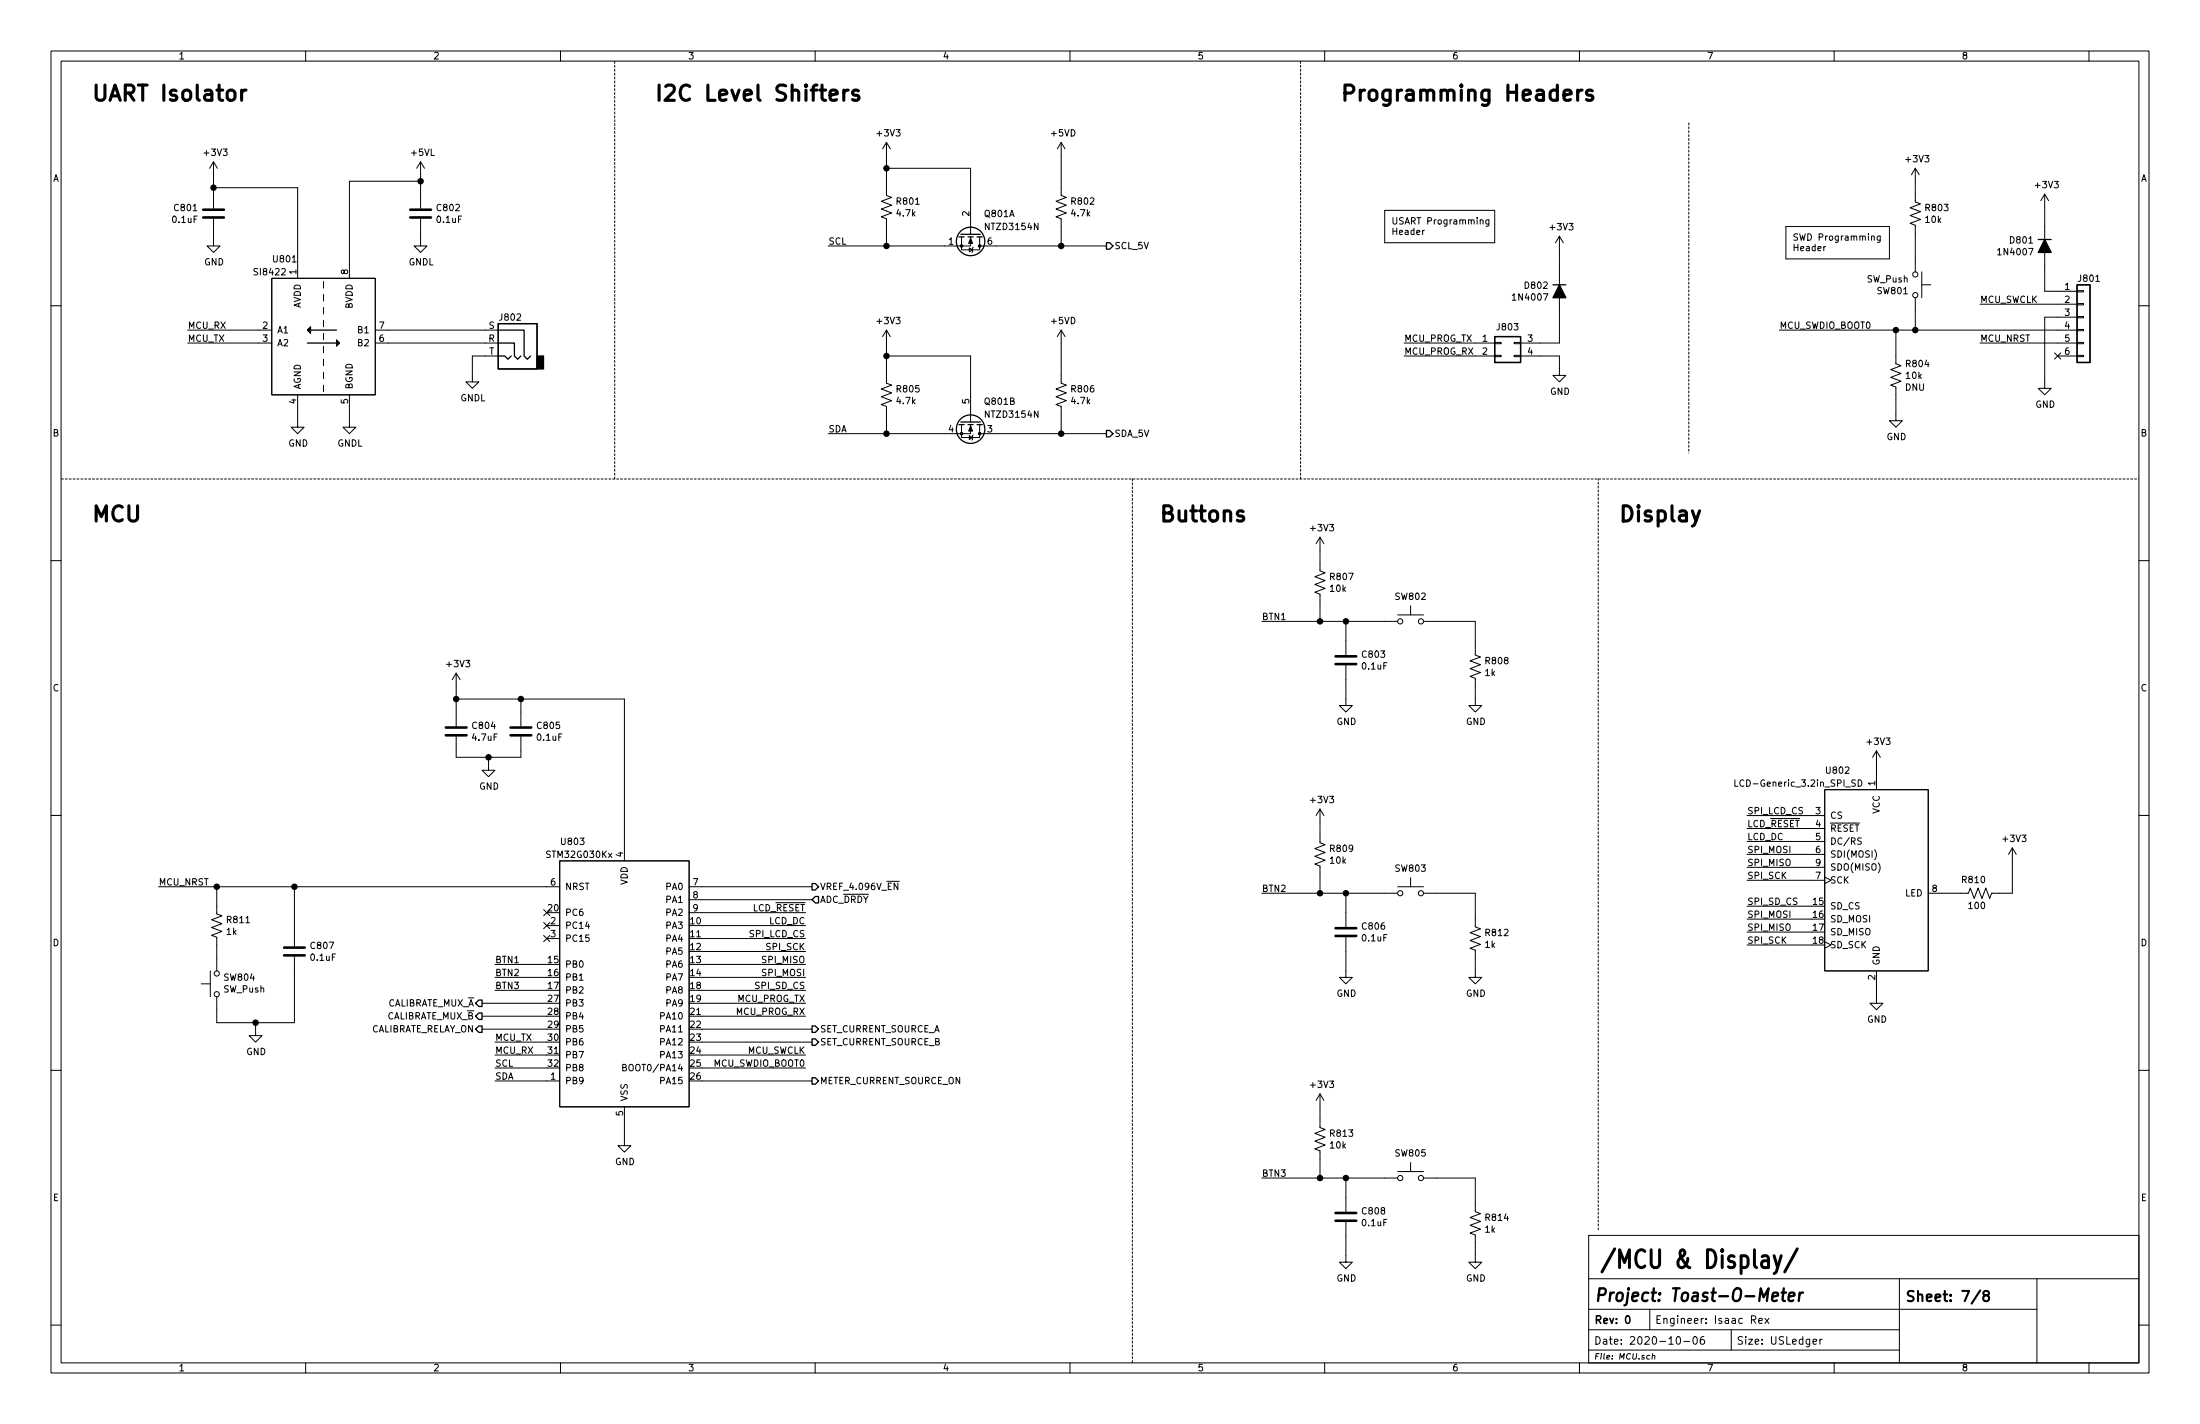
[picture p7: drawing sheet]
<svg xmlns="http://www.w3.org/2000/svg" width="432mm" height="279mm" viewBox="0 0 432 279" stroke-linecap="round" stroke-linejoin="round" font-family="sans-serif">
<g fill="none" stroke="#000" stroke-width=".2">
<path d="M10 10h411.8v259.4h-411.8zM12 12h407.8v255.4h-407.8zM60 10v2M110 10v2M160 10v2M210 10v2M260 10v2M310 10v2M360 10v2M410 10v2M41.9 36.8h16.5v17.8M41.9 31.8v9.1"/>
<path d="M41.9 31.8l-.8 1.2M41.9 31.8l.8 1.2M82.5 35.6h-13.9v19M82.5 31.8v9.1M82.5 31.8l-.7 1.2M82.5 31.8l.8 1.2M174 27.9v10.5l1 .3-2 .8 2 .8-2 .7 2 .8-2 .7 1 .4v5.4M174 33h16.5v13M174 27.9l-.8 1.3M174 27.9l.8 1.3M208.3 27.9v10.5l1 .3-2 .8 2 .8-2 .7 2 .8-2 .7 1 .4v5.4M208.3 27.9l-.8 1.3"/>
<path d="M208.3 27.9l.7 1.3M375.9 33v6.6l1 .4-2 .8 2 .7-2 .8 2 .8-2 .7 1 .4v9.1M375.9 33l-.7 1.3M375.9 33l.8 1.3M401.3 38.1v19.1h6.4M401.3 38.1l-.7 1.3M401.3 38.1l.8 1.3M10 60h2M41.9 42.9v5.4h1.3l-1.3 1.2-1.3-1.2h1.3M53.3 54.6h20.4v22.9h-20.4zM63.5 55.2v1.3M63.5 57.8v1.3"/>
<path d="M82.5 42.9v5.4h1.3l-1.3 1.2-1.2-1.2h1.2M188.7 46.5v2.5h3.6v-2.5M190.2 48.6l.7 .4-.7 .4zM190.5 46.5v1.8h-27.9M191 48.5l-.2 1M192.3 48.3h24.9M271.8 41.3h21.6v6.3h-21.6zM279.6 45.2l-.4 .2M290.5 43.3l.5-.1 .1 .8M292.2 43.1v1.2l-.2 .1-.3-.1M292.2 43.2l-.3-.1-.3 .3 .1 .5h.5M306.1 46.4v20.9h-7.7"/>
<path d="M306.1 46.4l-.8 1.2M306.1 46.4l.7 1.2M350.5 44.5h20.3v6.3h-20.3zM358.3 48.4l-.3 .2M367.3 46.4h.5l.1 .7M369 46.3v1l-.2 .3-.3-.1M369 46.4l-.3-.1-.3 .2 .2 .6h.4M375.9 58.4v6.4M377.2 55.9h1.8M377.2 53.3v5.1M388.6 59.7h19.1M407.7 59.6h1.2v.2h-1.2z"/>
<path d="M407.7 57h1.2v.3h-1.2zM419.8 60h2M36.8 67.3h16.5M36.8 64.8h16.5M58.4 77.5v6.3h1.3l-1.3 1.3-1.3-1.3h1.3M63.5 60.3v1.3M63.5 62.9v1.2M63.5 65.4v1.3M63.5 67.9v1.3M63.5 70.5v1.3M63.5 73v1.3M63.5 75.6v1.2"/>
<path d="M68.6 77.5v6.3h1.2l-1.2 1.3-1.3-1.3h1.3M73.7 67.3h24.1M73.7 64.8h24.1M97.8 69.9h-5.1v5h1.3l-1.3 1.3-1.3-1.3h1.3M174 64.8v10.4l1 .4-2 .7 2 .8-2 .8 2 .7-2 .8 1 .4v5.3M174 69.9h16.5v12.9M174 64.8l-.8 1.2M174 64.8l.8 1.2M208.3 64.8v10.4l1 .4-2 .7 2 .8-2 .8 2 .7-2 .8 1 .4v5.3M208.3 64.8l-.8 1.2M208.3 64.8l.7 1.2M275.6 67.3h17.8"/>
<path d="M275.6 69.9h17.8M293.4 69.7h1.2v.3h-1.2zM293.4 67.2h1.2v.2h-1.2zM297.2 69.7h1.2v.3h-1.2zM297.2 67.2h1.2v.2h-1.2zM298.4 69.9h7.7v3.8h1.2l-1.2 1.2-1.3-1.2h1.3M349.2 64.8h58.5M372.1 64.8v6.6l1 .4-2 .7 2 .8-2 .7 2 .8-2 .8 1 .3v6.7h1.3l-1.3 1.2-1.3-1.2h1.3M388.6 67.3h19.1M403.3 69.2l1.2 1.3M403.9 69.9h3.8M404.5 69.2l-1.2 1.3"/>
<path d="M407.7 67.2h1.2v.2h-1.2zM407.7 69.7h1.2v.3h-1.2zM407.7 64.6h1.2v.3h-1.2zM407.7 62.1h1.2v.3h-1.2zM407.7 62.2h-6.4v14h1.3l-1.3 1.3-1.3-1.3h1.3M188.7 83.3v2.6h3.6v-2.6M190.2 85.5l.7 .4-.7 .3zM190.5 83.3v1.8h-27.9M191 85.3l-.2 1.1M192.3 85.1h24.9M10 110h2M259.1 105.4v6.6l1 .4-2 .8 2 .7-2 .8 2 .7-2 .8 1 .4v5.3"/>
<path d="M259.1 105.4l-.8 1.3M259.1 105.4l.7 1.3M276.9 118.9v1.8M419.8 110h2M89.5 132.1l-.7 1.3M89.5 132.1v10.4M89.5 132.1l.8 1.3M89.5 137.2h33.1v31.7M102.2 137.2v5.3M247.6 121.9h26.7M264.2 130.6v7.8h1.2l-1.2 1.3-1.3-1.3h1.3M264.2 121.9v6.6"/>
<path d="M274.3 120.7h5.1M279.4 121.9h10.2v6.6l1 .4-2.1 .8 2.1 .7-2.1 .8 2.1 .8-2.1 .7 1.1 .4v5.3h1.2l-1.2 1.3-1.3-1.3h1.3M10 160h2M89.5 144.5v4.1h12.7v-4.1M95.9 148.6v2.5h1.3l-1.3 1.3-1.3-1.3h1.3M259.1 158.8v6.6l1 .3-2 .8 2 .8-2 .7 2 .8-2 .7 1 .4v5.4M259.1 158.8l-.8 1.2M259.1 158.8l.7 1.2M340.5 153v1.3h.6M358.1 154.9h20.4v35.6h-20.4zM364.7 153a.64 .64 0 0 1 .7 .6 .64 .64 0 0 1-.7 .7zM368.3 147.3v7.6"/>
<path d="M368.3 147.3l-.8 1.3M368.3 147.3l.8 1.3M419.8 160h2M31.1 174h78.8M42.5 174v5.3l1.1 .4-2.1 .8 2.1 .7-2.1 .8 2.1 .8-2.1 .7 1 .4v6.6M57.8 174v11.7M106.7 178.5l1.2 1.2M107.9 178.5l-1.2 1.2M109.9 168.9h25.4v48.3h-25.4zM135.3 174h24.1M135.3 176.5h24.1M135.3 179.1h22.8"/>
<path d="M175.2 172.9h1.3M176.2 173.3v1.2l-.7-1.2v1.2M247.6 175.3h26.7M264.2 175.3v6.6M274.3 174h5.1M276.9 172.2v1.8M279.4 175.3h10.2v6.6l1 .3-2.1 .8 2.1 .8-2.1 .7 2.1 .8-2.1 .8 1.1 .3v5.4h1.2l-1.2 1.2-1.3-1.2h1.3M342.9 160h15.2M342.9 162.6h15.2M342.9 165.1h15.2M342.9 167.6h15.2M342.9 172.7h15.2"/>
<path d="M342.9 170.2h15.2M342.9 177.8h12.7M358.1 172.1l1.3 .6-1.3 .7M365.3 164.5l-.5-.1-.2 .2 .1 .3 .6 .3v.3l-.2 .2-.5-.1M395 166.4v8.9h-4.1l-.4 1-.7-2.1-.8 2.1-.8-2.1-.7 2.1-.8-2.1-.4 1.1h-7.8M395 166.4l-.8 1.2M395 166.4l.7 1.2M39.5 193h1.8M41.3 190.5v5.1M57.8 187.7v13h-15.3v-5.1M94.6 196.9h12.7M94.6 199.4h12.7"/>
<path d="M97.2 194.3h10.1M97.2 189.2h10.1M97.2 191.8h10.1M106.7 183.5l1.2 1.3M106.7 181l1.2 1.2M107.3 181.6h2.6M107.3 184.2h2.6M107.9 183.5l-1.2 1.3M107.9 181l-1.2 1.2M137.8 181.6h20.3M137.8 184.2h20.3M137.8 194.3h20.3"/>
<path d="M137.8 189.2h20.3M137.8 196.9h20.3M137.8 199.4h20.3M137.8 186.7h20.3M137.8 191.8h20.3M264.2 183.9v7.9h1.2l-1.2 1.2-1.3-1.2h1.3M342.9 185.4h12.7M342.9 180.3h12.7M342.9 182.9h12.7M358.1 184.8l1.3 .6-1.3 .7M368.3 190.5v6.4h1.3l-1.3 1.2-1.3-1.2h1.3M10 210h2"/>
<path d="M50.2 200.7v2.5h1.2l-1.2 1.3-1.3-1.3h1.3M94.6 201.9h12.7M97.2 212.1h12.7M97.2 209.6h10.1M97.2 204.5h10.1M97.2 207h10.1M122.2 209.4h.6l.1-.2-.1-.2-.6-.2v1.3h.5l.3-.4-.3-.3M122.6 217.2v7.6h1.2l-1.2 1.3-1.3-1.3h1.3M137.8 212.1h21.6M137.8 209.6h20.3M137.8 201.9h21.6M137.8 204.5h21.6"/>
<path d="M137.8 207h20.3M259.1 214.6v6.6l1 .4-2 .8 2 .7-2 .8 2 .8-2 .7 1 .4v5.3M259.1 214.6l-.8 1.3M259.1 214.6l.7 1.3M419.8 210h2M247.6 231.1h26.7M264.2 239.8v7.9h1.2l-1.2 1.2-1.3-1.2h1.3M264.2 231.1v6.6M274.3 229.9h5.1M276.9 228.1v1.8M279.4 231.1h10.2v6.6l1 .4-2.1 .8 2.1 .7-2.1 .8 2.1 .8-2.1 .7 1.1 .4v5.4h1.2l-1.2 1.2-1.3-1.2h1.3M10 260h2"/>
<path d="M311.8 242.4h108v25h-108zM311.8 256.9h88M311.8 250.9h108M323.8 256.9v4M343.8 259l.7-.1 .1-.2v-.4l-.3-.1h-.5v1.5M344.1 259l.5 .7M345.2 259.2l.7-.2-.1-.3h-.4l-.2 .2 .1 .7h.5M346.4 258.7l.8 1M347.2 258.7l-.8 1M372.8 250.9v16.5M399.8 250.9v16.5M419.8 260h2"/>
<path d="M60 267.4v2M110 267.4v2M160 267.4v2M210 267.4v2M260 267.4v2M310 267.4v2M311.8 264.9h61M311.8 260.9h61M323.8 266l-.3-.1-.3 .2 .1 .5h.4M324.3 266h.5v.7M324.4 265.6l-.2 1.1M329.1 262.4l.3-.1a.86 .86 0 0 1 .1 1.5 .79 .79 0 0 1-.4-1.4z"/>
<path d="M330.5 263.2h1.1M332.4 262.4l.4-.1a.94 .94 0 0 1 0 1.5 .82 .82 0 0 1-.4-1.4zM334.4 262.3h-.4a1.11 1.11 0 0 0-.1 1.4l.4 .1 .2-.2 .1-.5-.3-.3-.4 .1-.2 .2M339.8 261v3.9M355.9 263.3l.7-.2-.1-.3h-.4l-.2 .2v.7h.6M357.2 262.8v1M357.6 262.8l-.4 .2M360 267.4v2M410 267.4v2"/>
<circle cx="375.9" cy="57.9" r=".51"/>
<circle cx="375.9" cy="53.8" r=".51"/>
<circle cx="274.8" cy="121.9" r=".51"/>
<circle cx="278.9" cy="121.9" r=".51"/>
<circle cx="274.8" cy="175.3" r=".51"/>
<circle cx="278.9" cy="175.3" r=".51"/>
<circle cx="42.5" cy="191" r=".51"/>
<circle cx="42.5" cy="195.1" r=".51"/>
<circle cx="274.8" cy="231.1" r=".51"/>
<circle cx="278.9" cy="231.1" r=".51"/>
</g>
<path d="M319.2 258.3l.2-.1a.8 .8 0 0 1 .5 .7 .8 .8 0 0 1-.5 .8l-.2-.2-.2-.4z" fill="none" stroke="#000" stroke-width=".3"/>
<path d="M388.7 253.2l-1.7 2.6M389.6 254.2l-.3-.4 .1-.3 .2-.2 .6 .1 .2 .3-.1 .3-.3 .2h-.4l-.3 .3v.4l.3 .4 .6-.1 .2-.3v-.4l-.4-.3" fill="none" stroke="#000" stroke-width=".41"/>
<path d="M347.9 254.4l1.1-.2-.1-.5-.2-.1-.6 .1-.3 1.2 .3 .4 .6-.2M349.7 253.6h.8M350.1 252.8l-.2 2.1v.2l.4 .2M351.1 254.4l1.1-.2-.1-.5-.2-.1-.6 .1-.3 1.2 .3 .4 .7-.2M353.2 253.6l-.2 1.7M353.9 253.6a.63 .63 0 0 0-.7 .5" fill="none" stroke="#000" stroke-width=".46"/>
<path d="M345.9 246.6l.3-.2h.5l.3 .2 .1 .3v1.8M347.1 247.2l-.3 .2h-.6a.75 .75 0 0 0-.5 .6 .75 .75 0 0 0 .5 .7h.6l.3-.2M348.2 246.4l.7 2.3M349.6 246.4l-1 3.2-.4 .3M352.8 245l-2.5 4.6" fill="none" stroke="#000" stroke-width=".58"/>
<g fill="none" stroke="#000" stroke-width=".25">
<path d="M188.2 46.5h1M188.6 46h3.8M190 46.5h1M191.8 46.5h1M217.2 47.6h.6l.6 .7-.6 .6h-.6zM304.8 55.9h2.5M400 47h2.6M407.7 55.9h2.5v15.2h-2.5zM60.3 67.3h5.7M61 64.8h5M97.8 63.5h7.6v8.9h-7.6zM97.8 69.9h1.3l.6 .6 .6-.6"/>
<path d="M97.8 67.3h3.2v2.6l.6 .6 .6-.6M97.8 64.8h5.1v5.1l.6 .6 .6-.6M293.4 66h5v5.1h-5zM188.2 83.3h1M188.6 82.8h3.8M190 83.3h1M191.8 83.3h1M217.2 84.5h.6l.6 .6-.6 .6h-.6zM159.4 173.4h.6l.7 .6-.7 .6h-.6zM160 175.9h.7v1.3h-.7l-.6-.7zM94 196.2h.6v1.3h-.6l-.7-.6zM94 198.8h.6v1.2h-.6l-.7-.6z"/>
<path d="M94 201.3h.6v1.3h-.6l-.7-.7zM159.4 211.5h.6l.7 .6-.7 .6h-.6zM159.4 201.3h.6l.7 .6-.7 .7h-.6zM159.4 203.8h.6l.7 .7-.7 .6h-.6z"/>
<circle cx="190.5" cy="47.4" r="2.79"/>
<circle cx="190.5" cy="84.2" r="2.79"/>
</g>
<g fill="#000" stroke="#000" stroke-width=".25">
<path d="M306.1 55.9l1.2 2.5h-2.5zM401.3 47l1.3 2.5h-2.6zM105.4 69.9h1.3v2.5h-1.3z"/>
<circle cx="41.9" cy="36.8" r=".51"/>
<circle cx="82.6" cy="35.6" r=".51"/>
<circle cx="174" cy="33" r=".51"/>
<circle cx="174" cy="48.3" r=".51"/>
<circle cx="208.3" cy="48.3" r=".51"/>
<circle cx="174" cy="69.9" r=".51"/>
<circle cx="372.1" cy="64.8" r=".51"/>
<circle cx="375.9" cy="64.8" r=".51"/>
<circle cx="174" cy="85.1" r=".51"/>
<circle cx="208.3" cy="85.1" r=".51"/>
<circle cx="89.5" cy="137.2" r=".51"/>
<circle cx="102.2" cy="137.2" r=".51"/>
<circle cx="259.1" cy="121.9" r=".51"/>
<circle cx="264.2" cy="121.9" r=".51"/>
<circle cx="95.9" cy="148.6" r=".51"/>
<circle cx="42.5" cy="174" r=".51"/>
<circle cx="57.8" cy="174" r=".51"/>
<circle cx="259.1" cy="175.3" r=".51"/>
<circle cx="264.2" cy="175.3" r=".51"/>
<circle cx="50.2" cy="200.7" r=".51"/>
<circle cx="259.1" cy="231.1" r=".51"/>
<circle cx="264.2" cy="231.1" r=".51"/>
</g>
<g fill="#000" stroke="#000" stroke-width=".2">
<path d="M190.5 46.7l.4 1.1h-.8zM60.3 64.8l.7-.7v1.3zM66 66.7l.7 .6-.7 .6zM190.5 83.6l.4 1h-.8z"/>
<circle cx="188.7" cy="48.3" r=".25"/>
<circle cx="192.3" cy="48.3" r=".25"/>
<circle cx="188.7" cy="85.1" r=".25"/>
<circle cx="192.3" cy="85.1" r=".25"/>
</g>
<g fill="none" stroke="#000" stroke-width=".51">
<path d="M39.9 42.7h4M39.9 41.1h4M80.5 42.7h4.1M80.5 41.1h4.1M262.1 130.3h4.1M262.1 128.8h4.1M87.5 144.3h4.1M87.5 142.7h4.1M100.2 144.3h4.1M100.2 142.7h4.1M55.8 187.5h4M55.8 185.9h4"/>
<path d="M262.1 183.6h4.1M262.1 182.1h4.1M262.1 239.5h4.1M262.1 238h4.1"/>
</g>
<path d="M120.6 12.1v81.9M255.3 12.1v81.9M331.5 24.1v64.8M12.1 94h407.6M222.2 94v173.3M313.7 241.3v-147.3" fill="none" stroke="#000" stroke-width=".2" stroke-dasharray=".4 .4"/>
<path d="M47.4 17.7v2M48.3 17.7a.77 .77 0 0 0-.9 .6M165.6 17.7v2M166.5 17.7a.82 .82 0 0 0-.9 .6M168.5 17.8l-.7-.1-.3 .1-.2 .3 .2 .4 1 .3 .1 .3-.1 .4-.3 .2h-.6l-.3-.2M309.7 17.7v2M310.5 17.7a.82 .82 0 0 0-.8 .6M312.5 17.8a.7 .7 0 0 0-1.1 .3l.1 .4 1 .3 .1 .3-.1 .4-.3 .2h-.5l-.3-.2" fill="none" stroke="#000" stroke-width=".61"/>
<text font-size="4.9" x="313.8" y="248.9">/MCU &amp; Display/</text>
<g font-size="4.2">
<text x="17.8" y="19.8">UART Isolator</text>
<text x="128.3" y="19.8">I2C Level Shifters</text>
<text x="262.9" y="19.8">Programming Headers</text>
<text x="17.8" y="102.4">MCU</text>
<text x="227.3" y="102.4">Buttons</text>
<text x="317.5" y="102.4">Display</text>
</g>
<text font-size="3.5" x="312.8" y="255.4">Project: Toast-O-Meter</text>
<text font-size="2.8" x="373.8" y="255.4">Sheet: 7/8</text>
<g font-size="2.1">
<text x="312.8" y="263.8">Date: 2020-10-06</text>
<text x="312.8" y="259.7">Rev: 0</text>
<text x="324.8" y="259.7">Engineer: Isaac Rex</text>
<text x="340.8" y="263.8">Size: USLedger</text>
</g>
<g font-size="1.8">
<text x="35" y="11.6">1</text>
<text x="85" y="11.6">2</text>
<text x="135" y="11.6">3</text>
<text x="185" y="11.6">4</text>
<text x="235" y="11.6">5</text>
<text x="285" y="11.6">6</text>
<text x="335" y="11.6">7</text>
<text x="385" y="11.6">8</text>
<text x="172.3" y="26.8">+3V3</text>
<text x="206.4" y="26.8">+5VD</text>
<text x="10.4" y="35.6">A</text>
<text x="40.2" y="30.6">+3V3</text>
<text x="80.8" y="30.6">+5VL</text>
<text x="374.2" y="31.9">+3V3</text>
<text x="420.2" y="35.6">A</text>
<text x="34.3" y="41.4">C801</text>
<text x="85.9" y="41.4">C802</text>
<text x="176.1" y="40.2">R801</text>
<text x="210.4" y="40.2">R802</text>
<text x="378.1" y="41.4">R803</text>
<text x="399.6" y="36.9">+3V3</text>
<text x="34" y="43.7">0.1uF</text>
<text x="85.9" y="43.7">0.1uF</text>
<text x="176.1" y="42.5">4.7k</text>
<text x="190.2" y="42.4" transform="rotate(-90 190.2 42.4)">2</text>
<text x="193.3" y="42.6">Q801A</text>
<text x="193.6" y="45.1">NTZD3154N</text>
<text x="210.4" y="42.5">4.7k</text>
<text x="273" y="44">USART Programming</text>
<text x="273" y="46.1">Header</text>
<text x="304.4" y="45.2">+3V3</text>
<text x="351.8" y="47.2">SWD Programming</text>
<text x="378" y="43.7">10k</text>
<text x="394.6" y="47.8">D801</text>
<text x="40.1" y="52.1">GND</text>
<text x="53.8" y="51.5">U801</text>
<text x="58.2" y="53.8" transform="rotate(-90 58.2 53.8)">1</text>
<text x="68.3" y="53.8" transform="rotate(-90 68.3 53.8)">8</text>
<text x="80.2" y="52.1">GNDL</text>
<text x="162.6" y="48">SCL</text>
<text x="186.2" y="48">1</text>
<text x="193.8" y="48">6</text>
<text x="218.7" y="48.9">SCL_5V</text>
<text x="351.8" y="49.3">Header</text>
<text x="392.4" y="50.1">1N4007</text>
<text x="50.1" y="54">SI8422</text>
<text x="297.2" y="59">1N4007</text>
<text x="299.4" y="56.7">D802</text>
<text x="366.4" y="55.4">SW_Push</text>
<text x="368.6" y="57.7">SW801</text>
<text x="388.6" y="59.4">MCU_SWCLK</text>
<text x="405.3" y="56.9">1</text>
<text x="405.3" y="59.4">2</text>
<text x="408.1" y="55.3">J801</text>
<text x="36.8" y="64.5">MCU_RX</text>
<text x="51.6" y="64.5">2</text>
<text x="54.4" y="65.4">A1</text>
<text x="59.1" y="60.6" transform="rotate(-90 59.1 60.6)">AVDD</text>
<text x="69.2" y="60.6" transform="rotate(-90 69.2 60.6)">BVDD</text>
<text x="70.4" y="65.4">B1</text>
<text x="74.4" y="64.5">7</text>
<text x="95.9" y="64.5">S</text>
<text x="98.2" y="62.9">J802</text>
<text x="172.3" y="63.6">+3V3</text>
<text x="206.4" y="63.6">+5VD</text>
<text x="294" y="64.8">J803</text>
<text x="349.2" y="64.5">MCU_SWDIO_BOOT0</text>
<text x="405.3" y="62">3</text>
<text x="405.3" y="64.5">4</text>
<text x="36.8" y="67.1">MCU_TX</text>
<text x="51.6" y="67.1">3</text>
<text x="54.4" y="67.9">A2</text>
<text x="70.4" y="67.9">B2</text>
<text x="74.4" y="67.1">6</text>
<text x="95.9" y="67.1">R</text>
<text x="96" y="69.6">T</text>
<text x="275.6" y="69.6">MCU_PROG_RX</text>
<text x="275.6" y="67.1">MCU_PROG_TX</text>
<text x="291" y="67.1">1</text>
<text x="291" y="69.6">2</text>
<text x="299.9" y="67.1">3</text>
<text x="299.9" y="69.6">4</text>
<text x="388.6" y="67.1">MCU_NRST</text>
<text x="405.3" y="67.1">5</text>
<text x="405.3" y="69.6">6</text>
<text x="59.1" y="76.5" transform="rotate(-90 59.1 76.5)">AGND</text>
<text x="69.2" y="76.5" transform="rotate(-90 69.2 76.5)">BGND</text>
<text x="176.1" y="77">R805</text>
<text x="210.4" y="77">R806</text>
<text x="304.2" y="77.5">GND</text>
<text x="374" y="76.7">DNU</text>
<text x="374.2" y="74.3">10k</text>
<text x="374.2" y="72">R804</text>
<text x="58.2" y="79.2" transform="rotate(-90 58.2 79.2)">4</text>
<text x="68.3" y="79.2" transform="rotate(-90 68.3 79.2)">5</text>
<text x="90.3" y="78.7">GNDL</text>
<text x="176.1" y="79.3">4.7k</text>
<text x="190.2" y="79.2" transform="rotate(-90 190.2 79.2)">5</text>
<text x="193.4" y="79.4">Q801B</text>
<text x="193.6" y="82">NTZD3154N</text>
<text x="210.4" y="79.3">4.7k</text>
<text x="399.5" y="80">GND</text>
<text x="10.4" y="85.6">B</text>
<text x="56.6" y="87.6">GND</text>
<text x="66.2" y="87.6">GNDL</text>
<text x="162.6" y="84.8">SDA</text>
<text x="186.2" y="84.8">4</text>
<text x="193.8" y="84.8">3</text>
<text x="218.7" y="85.7">SDA_5V</text>
<text x="370.3" y="86.4">GND</text>
<text x="420.2" y="85.6">B</text>
<text x="257.4" y="104.2">+3V3</text>
<text x="261.2" y="113.8">R807</text>
<text x="261.1" y="116.1">10k</text>
<text x="274" y="117.7">SW802</text>
<text x="247.6" y="121.7">BTN1</text>
<text x="87.8" y="130.9">+3V3</text>
<text x="267.5" y="131.4">0.1uF</text>
<text x="267.5" y="129.1">C803</text>
<text x="291.7" y="130.3">R808</text>
<text x="10.4" y="135.6">C</text>
<text x="291.5" y="132.6">1k</text>
<text x="420.2" y="135.6">C</text>
<text x="92.9" y="143">C804</text>
<text x="105.6" y="143">C805</text>
<text x="262.3" y="142.2">GND</text>
<text x="287.7" y="142.2">GND</text>
<text x="92.8" y="145.3">4.7uF</text>
<text x="105.5" y="145.3">0.1uF</text>
<text x="366.6" y="146.2">+3V3</text>
<text x="94.1" y="154.9">GND</text>
<text x="341.4" y="154.4">LCD-Generic_3.2in_SPI_SD</text>
<text x="358.6" y="151.8">U802</text>
<text x="368" y="154.2" transform="rotate(-90 368 154.2)">1</text>
<text x="257.4" y="157.6">+3V3</text>
<text x="342.9" y="159.8">SPI_LCD_CS</text>
<text x="356.4" y="159.8">3</text>
<text x="359.2" y="160.7">CS</text>
<text x="368.9" y="159.7" transform="rotate(-90 368.9 159.7)">VCC</text>
<text x="110.3" y="165.8">U803</text>
<text x="261.2" y="167.2">R809</text>
<text x="342.9" y="167.4">SPI_MOSI</text>
<text x="342.9" y="162.3">LCD_RESET</text>
<text x="342.9" y="164.8">LCD_DC</text>
<text x="356.4" y="162.3">4</text>
<text x="356.4" y="164.8">5</text>
<text x="356.4" y="167.4">6</text>
<text x="359.2" y="163.2">RESET</text>
<text x="359.2" y="165.7">DC/RS</text>
<text x="393.3" y="165.2">+3V3</text>
<text x="31.1" y="173.7">MCU_NRST</text>
<text x="107.5" y="168.3">STM32G030Kx</text>
<text x="108.1" y="173.7">6</text>
<text x="122.3" y="168.1" transform="rotate(-90 122.3 168.1)">4</text>
<text x="123.2" y="173.7" transform="rotate(-90 123.2 173.7)">VDD</text>
<text x="136" y="173.7">7</text>
<text x="261.1" y="169.5">10k</text>
<text x="274" y="171">SW803</text>
<text x="342.9" y="172.5">SPI_SCK</text>
<text x="342.9" y="169.9">SPI_MISO</text>
<text x="356.4" y="172.5">7</text>
<text x="356.4" y="169.9">9</text>
<text x="359.2" y="168.3">SDI(MOSI)</text>
<text x="359.2" y="173.4">SCK</text>
<text x="359.2" y="170.8">SDO(MISO)</text>
<text x="385.2" y="173.3">R810</text>
<text x="107.6" y="178.8">20</text>
<text x="110.9" y="179.7">PC6</text>
<text x="110.9" y="174.6">NRST</text>
<text x="130.8" y="174.6">PA0</text>
<text x="130.8" y="177.2">PA1</text>
<text x="130.8" y="179.7">PA2</text>
<text x="136" y="176.3">8</text>
<text x="136" y="178.8">9</text>
<text x="147.6" y="178.8">LCD_RESET</text>
<text x="160.9" y="177.2">ADC_DRDY</text>
<text x="160.9" y="174.6">VREF_4.096V_EN</text>
<text x="247.6" y="175">BTN2</text>
<text x="342.9" y="177.5">SPI_SD_CS</text>
<text x="355.9" y="177.5">15</text>
<text x="359.2" y="178.4">SD_CS</text>
<text x="373.9" y="175.9">LED</text>
<text x="379.2" y="175">8</text>
<text x="386.5" y="178.4">100</text>
<text x="10.4" y="185.6">D</text>
<text x="44.5" y="183.4">1k</text>
<text x="44.7" y="181.1">R811</text>
<text x="108.1" y="181.4">2</text>
<text x="108.1" y="183.9">3</text>
<text x="110.9" y="182.2">PC14</text>
<text x="110.9" y="184.8">PC15</text>
<text x="130.8" y="182.2">PA3</text>
<text x="130.8" y="184.8">PA4</text>
<text x="135.6" y="181.4">10</text>
<text x="135.6" y="183.9">11</text>
<text x="147.2" y="183.9">SPI_LCD_CS</text>
<text x="151" y="181.4">LCD_DC</text>
<text x="267.5" y="184.7">0.1uF</text>
<text x="267.5" y="182.4">C806</text>
<text x="291.5" y="186">1k</text>
<text x="291.7" y="183.7">R812</text>
<text x="342.9" y="185.2">SPI_SCK</text>
<text x="342.9" y="180.1">SPI_MOSI</text>
<text x="342.9" y="182.6">SPI_MISO</text>
<text x="355.9" y="180.1">16</text>
<text x="355.9" y="182.6">17</text>
<text x="355.9" y="185.2">18</text>
<text x="359.2" y="181">SD_MOSI</text>
<text x="359.2" y="183.5">SD_MISO</text>
<text x="420.2" y="185.6">D</text>
<text x="61.1" y="188.5">0.1uF</text>
<text x="61.1" y="186.2">C807</text>
<text x="97.2" y="191.5">BTN2</text>
<text x="97.2" y="189">BTN1</text>
<text x="107.6" y="189">15</text>
<text x="107.6" y="191.5">16</text>
<text x="110.9" y="189.9">PB0</text>
<text x="130.8" y="187.3">PA5</text>
<text x="130.8" y="189.9">PA6</text>
<text x="135.6" y="186.4">12</text>
<text x="135.6" y="189">13</text>
<text x="135.6" y="191.5">14</text>
<text x="149.8" y="189">SPI_MISO</text>
<text x="149.8" y="191.5">SPI_MOSI</text>
<text x="150.5" y="186.4">SPI_SCK</text>
<text x="359.2" y="186.1">SD_SCK</text>
<text x="368.9" y="189.5" transform="rotate(-90 368.9 189.5)">GND</text>
<text x="43.9" y="194.7">SW_Push</text>
<text x="44.1" y="192.4">SW804</text>
<text x="75.7" y="197.5">CALIBRATE_MUX_A</text>
<text x="97.2" y="194.1">BTN3</text>
<text x="107.6" y="194.1">17</text>
<text x="107.6" y="196.6">27</text>
<text x="110.9" y="192.4">PB1</text>
<text x="110.9" y="194.9">PB2</text>
<text x="110.9" y="197.5">PB3</text>
<text x="130.8" y="192.4">PA7</text>
<text x="130.8" y="194.9">PA8</text>
<text x="130.8" y="197.5">PA9</text>
<text x="135.6" y="194.1">18</text>
<text x="135.6" y="196.6">19</text>
<text x="144.7" y="196.6">MCU_PROG_TX</text>
<text x="148.4" y="194.1">SPI_SD_CS</text>
<text x="262.3" y="195.6">GND</text>
<text x="287.7" y="195.6">GND</text>
<text x="368" y="192.3" transform="rotate(-90 368 192.3)">2</text>
<text x="72.3" y="202.6">CALIBRATE_RELAY_ON</text>
<text x="75.7" y="200">CALIBRATE_MUX_B</text>
<text x="107.6" y="199.1">28</text>
<text x="107.6" y="201.7">29</text>
<text x="110.9" y="200">PB4</text>
<text x="110.9" y="202.6">PB5</text>
<text x="129.8" y="200">PA10</text>
<text x="129.8" y="202.6">PA11</text>
<text x="135.6" y="199.1">21</text>
<text x="135.6" y="201.7">22</text>
<text x="144.4" y="199.1">MCU_PROG_RX</text>
<text x="160.9" y="202.6">SET_CURRENT_SOURCE_A</text>
<text x="366.5" y="200.7">GND</text>
<text x="48.3" y="207">GND</text>
<text x="97.2" y="209.3">SCL</text>
<text x="97.2" y="206.8">MCU_RX</text>
<text x="97.2" y="204.2">MCU_TX</text>
<text x="107.6" y="204.2">30</text>
<text x="107.6" y="206.8">31</text>
<text x="107.6" y="209.3">32</text>
<text x="110.9" y="205.1">PB6</text>
<text x="110.9" y="207.6">PB7</text>
<text x="129.8" y="205.1">PA12</text>
<text x="129.8" y="207.6">PA13</text>
<text x="135.6" y="204.2">23</text>
<text x="135.6" y="206.8">24</text>
<text x="135.6" y="209.3">25</text>
<text x="140" y="209.3">MCU_SWDIO_BOOT0</text>
<text x="146.6" y="206.8">MCU_SWCLK</text>
<text x="160.9" y="205.1">SET_CURRENT_SOURCE_B</text>
<text x="97.2" y="211.8">SDA</text>
<text x="108.1" y="211.8">1</text>
<text x="110.9" y="212.7">PB9</text>
<text x="110.9" y="210.2">PB8</text>
<text x="123.2" y="210.2">BOOT0/PA14</text>
<text x="129.8" y="212.7">PA15</text>
<text x="135.6" y="211.8">26</text>
<text x="160.9" y="212.7">METER_CURRENT_SOURCE_ON</text>
<text x="257.4" y="213.5">+3V3</text>
<text x="122.3" y="218.9" transform="rotate(-90 122.3 218.9)">5</text>
<text x="123.2" y="216.2" transform="rotate(-90 123.2 216.2)">VSS</text>
<text x="261.1" y="225.3">10k</text>
<text x="261.2" y="223">R813</text>
<text x="274" y="226.9">SW805</text>
<text x="120.7" y="228.6">GND</text>
<text x="247.6" y="230.9">BTN3</text>
<text x="10.4" y="235.6">E</text>
<text x="267.5" y="238.3">C808</text>
<text x="291.7" y="239.5">R814</text>
<text x="420.2" y="235.6">E</text>
<text x="267.5" y="240.6">0.1uF</text>
<text x="291.5" y="241.9">1k</text>
<text x="262.3" y="251.5">GND</text>
<text x="287.7" y="251.5">GND</text>
<text x="35" y="269">1</text>
<text x="85" y="269">2</text>
<text x="135" y="269">3</text>
<text x="185" y="269">4</text>
<text x="235" y="269">5</text>
<text x="285" y="269">6</text>
<text x="335" y="269">7</text>
<text x="385" y="269">8</text>
</g>
<text font-size="1.5" x="312.8" y="266.7">File: MCU.sch</text>
</svg>
